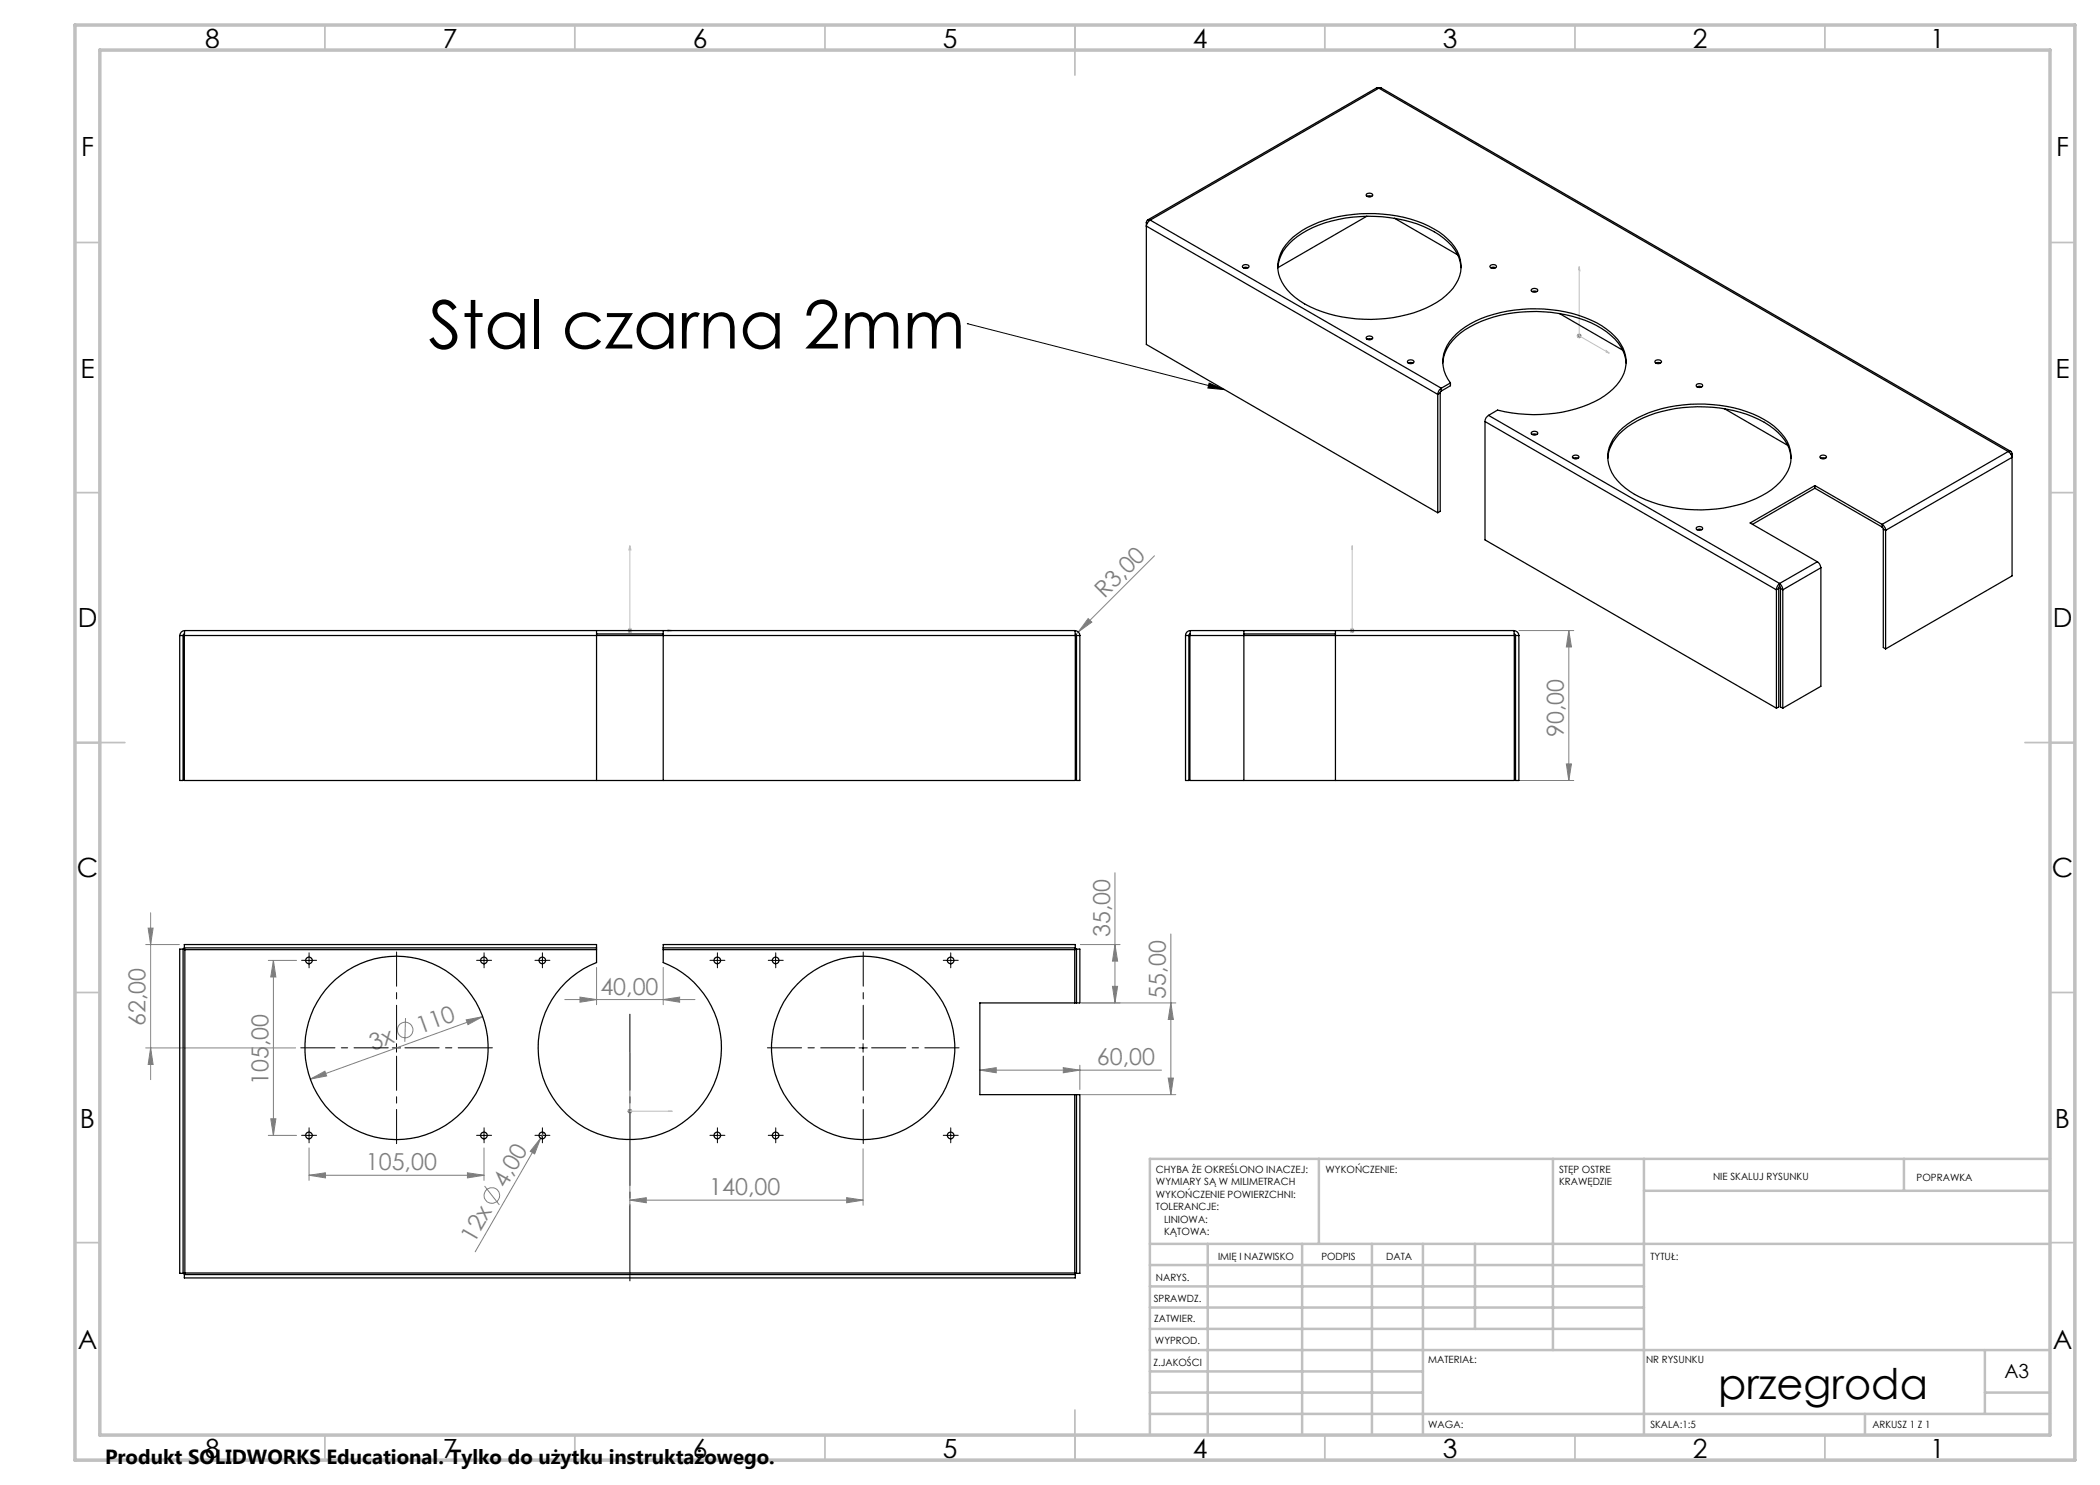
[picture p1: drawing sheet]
<svg xmlns="http://www.w3.org/2000/svg" width="420mm" height="297mm" viewBox="0 0 420 297" stroke-linecap="round" stroke-linejoin="round" font-family="sans-serif">
<g fill="none" stroke="#808080" stroke-width=".2">
<path d="M315.3 67.2h1M315.5 66.8l.7 .7M315.8 66.7v1M316.2 66.8l-.7 .7M230.9 111.2l-16 15.9M125.4 126.1h1.1M125.6 125.8l.7 .7M126 125.6v1M126.3 125.8l-.7 .7M217.6 123.7l.8 .7-2.7 2zM269.9 126.1h1M270.1 125.8l.7 .7"/>
<path d="M270.4 125.6v1M270.8 125.8l-.7 .7M303.8 126.1h10.9M313.8 126.1v30M313.8 126.1l.5 3.3h-1zM303.8 156.1h10.9M313.3 152.8h1l-.5 3.3zM223 174.6v26M29.1 188.9h6.8M29.6 185.6h1l-.5 3.3zM30.1 182.6v33.3M53.7 192.1h5.6"/>
<path d="M54.7 192.1l.5 3.3h-1zM54.7 192.1v35M113 199.9h26M116 199.4l3.3 .5-3.3 .5zM119.3 193.5v7.4M132.6 199.9l3.3-.5v1zM132.6 193.5v7.4M216.1 188.9h7.9M222.5 197.3h1l-.5 3.3zM223 188.9l.5 3.3h-1zM234.2 186.8v32.1M29.1 209.6h30"/>
<path d="M30.1 209.6l.5 3.3h-1zM62.1 215.8l2.9-1.6 .3 1zM81.1 203.6l-.1 4.8M93.2 204l3.3-.7-2.9 1.6zM96.5 203.3l-34.4 12.5M126 210.6v30.4M196 214l3.2-.5v1.1zM196 214h36.3M212.7 213.5l3.3 .5-3.3 .6zM216 213v4.9M216.3 218.9h18.9M233.6 215.6h1.1l-.5 3.3z"/>
<path d="M234.2 200.6l.5 3.3h-1.1zM235.2 200.6h-18.9M53.7 227.1h5.6M54.2 223.8h1l-.5 3.3zM61.8 235.1l3.3-.5v1zM61.8 229.6v6.5M61.8 235.1h35M93.5 234.6l3.3 .5-3.3 .5zM96.8 229.6v6.5M96.9 237.2l3 3.8M108.1 227.6l-1.2 3.2-.9-.5zM108.1 227.6l-13.1 22.8"/>
<path d="M108.8 226.5l-.7 1.1M125.4 222.2h1.1M125.6 221.9l.7 .7M126.3 221.9l-.7 .7M169.3 239.5l3.3 .5-3.3 .6zM172.6 229.8v11.2M126 240l3.3-.5v1.1zM126 240h46.6"/>
<circle cx="81" cy="206" r="1.55"/>
<circle cx="98.4" cy="239.1" r="1.57"/>
</g>
<g fill="none" stroke="#000" stroke-width=".2">
<path d="M193.5 64.7h.1M193.5 64.7l51.4 13.2M241.8 76.6l3.1 1.3-3.3-.3zM61 192.1h1.6M61.8 191.2v1.7M96 192.1h1.6M96.8 191.2v1.7M107.6 192.1h1.7M108.5 191.2v1.7M142.6 192.1h1.7M143.5 191.2v1.7M154.3 192.1h1.7"/>
<path d="M155.1 191.2v1.7M189.3 192.1h1.7M190.1 191.2v1.7M78.5 209.6h1.6M79.3 208.7v1.7M171.8 209.6h1.7M172.6 208.7v1.7M61 227.1h1.6M61.8 226.2v1.7M96 227.1h1.6M96.8 226.2v1.7M107.6 227.1h1.7"/>
<path d="M108.5 226.2v1.7M142.6 227.1h1.7M143.5 226.2v1.7M154.3 227.1h1.7M155.1 226.2v1.7M189.3 227.1h1.7M190.1 226.2v1.7"/>
</g>
<g fill="none" stroke="#c0c0c0" stroke-width=".2">
<path d="M315.8 53.3l.2 .8-.3-.2zM315.8 53.3v13.9l6 3.4M321.2 70.1l.6 .5-.6-.2zM126 109.1l.2 .9h-.4zM126 109.1v17h8.4M270.4 109.1v.9v-.9M270.4 109.1v17M133.6 125.9l.8 .2-.8 .2zM270.4 125.9v.4zM270.4 126.1h.1M125.8 222.2h.4zM126 222.2h.1"/>
<path d="M126 222.2h8.4M134.4 222.2h-.8h.8"/>
</g>
<path d="M126 256.7v-54.4" fill="none" stroke="#000" stroke-width=".2" stroke-dasharray="15.2 1.3 1.3 1.3" stroke-dashoffset="-.5"/>
<path d="M77.6 209.6h-17.5M79.3 207.9v-17.5M79.3 211.2v17.5M81 209.6h17.5M171 209.6h-17.5M172.6 207.9v-17.5M172.6 211.2v17.5M174.3 209.6h17.5" fill="none" stroke="#000" stroke-width=".2" stroke-dasharray="15.2 1.3 1.3 1.3" stroke-dashoffset="8.4"/>
<g fill="none" stroke="#000" stroke-width=".2" stroke-dasharray="15.2 1.3 1.3 1.3">
<path d="M61 192.1h-.7M61.8 191.2v-.6M61.8 192.9v.7M62.6 192.1h.7M96 192.1h-.7M96.8 191.2v-.6M96.8 192.9v.7M97.6 192.1h.7M107.6 192.1h-.6M108.5 191.2v-.6M108.5 192.9v.7M109.3 192.1h.7"/>
<path d="M142.6 192.1h-.6M143.5 191.2v-.6M143.5 192.9v.7M144.3 192.1h.7M154.3 192.1h-.7M155.1 191.2v-.6M155.1 192.9v.7M156 192.1h.6M189.3 192.1h-.7M190.1 191.2v-.6M190.1 192.9v.7M191 192.1h.6"/>
<path d="M61 227.1h-.7M61.8 226.2v-.6M61.8 227.9v.7M62.6 227.1h.7M96 227.1h-.7M96.8 226.2v-.6M96.8 227.9v.7M97.6 227.1h.7M107.6 227.1h-.6M108.5 226.2v-.6M108.5 227.9v.7M109.3 227.1h.7"/>
<path d="M142.6 227.1h-.6M143.5 226.2v-.6M143.5 227.9v.7M144.3 227.1h.7M154.3 227.1h-.7M155.1 226.2v-.6M155.1 227.9v.7M156 227.1h.6M189.3 227.1h-.7M190.1 226.2v-.6M190.1 227.9v.7M191 227.1h.6"/>
</g>
<g fill="none" stroke="#c0c0c0" stroke-width=".35">
<path d="M65 5v5M115 5v5M165 5v5M215 5v10M265 5v5M315 5v5M365 5v5M15 48.5h5M410 48.5h5M15 98.5h5M410 98.5h5M15 148.5h10"/>
<path d="M405 148.5h10M15 198.5h5M410 198.5h5M15 248.5h5M410 248.5h5M65 287v5M115 287v5M165 287v5M215 282v10M265 287v5M315 287v5M365 287v5"/>
</g>
<g fill="none" stroke="#c0c0c0" stroke-width=".5">
<path d="M263.8 231.8v17M310.6 231.8v38.2M328.8 231.8v55.2M328.8 238.2h81.2M380.8 231.8v6.4M410 231.8h-180v55.2M230 248.8h180M230 257.3h98.8M230 253h98.8M241.5 248.8v38.2M260.4 248.8v38.2M274.4 248.8v38.2"/>
<path d="M284.6 248.8v38.2M295 248.8v17M230 265.8h98.8M230 261.5h98.8M230 278.5h54.6M230 274.3h54.6M230 270h180M397 278.5h13M397 270v12.8M230 282.8h180M373 282.8v4.2"/>
</g>
<path d="M15 5h400v287h-400zM20 10h390v277h-390z" fill="none" stroke="#c0c0c0" stroke-width=".7"/>
<path d="M241.8 76.6l3.1 1.3-3.3-.3z" fill="#000"/>
<g fill="#c0c0c0">
<path d="M133.6 125.9l.8 .2-.8 .2zM126 109.1l.2 .9h-.4z"/>
<path d="M270.4 125.9v.4zM270.4 109.1v.9z"/>
<path d="M321.2 70.1l.6 .5-.6-.2zM315.8 53.3l.2 .8-.3-.2z"/>
<path d="M133.6 222.2h.8zM125.8 222.2h.4z"/>
</g>
<g fill="#808080">
<path d="M217.6 123.7l.8 .7-2.7 2z"/>
<path d="M108.1 227.6l-1.2 3.2-.9-.5z"/>
<path d="M169.3 239.5l3.3 .5-3.3 .6zM126 240l3.3-.5v1.1z"/>
<path d="M61.8 235.1l3.3-.5v1zM93.5 234.6l3.3 .5-3.3 .5z"/>
<path d="M116 199.4l3.3 .5-3.3 .5zM132.6 199.9l3.3-.5v1z"/>
<path d="M196 214l3.2-.5v1.1zM212.7 213.5l3.3 .5-3.3 .6z"/>
<path d="M62.1 215.8l3.2-.6-.3-1zM93.2 204l.4 .9 2.9-1.6z"/>
<path d="M233.6 215.6h1.1l-.5 3.3zM234.2 200.6l.5 3.3h-1.1z"/>
<path d="M222.5 197.3h1l-.5 3.3zM223 188.9l.5 3.3h-1zM30.1 209.6l.5 3.3h-1zM29.6 185.6h1l-.5 3.3z"/>
<path d="M313.8 126.1l.5 3.3h-1zM313.3 152.8h1l-.5 3.3zM54.7 192.1l.5 3.3h-1zM54.2 223.8h1l-.5 3.3z"/>
</g>
<g fill="none" stroke="#000" stroke-width=".25">
<path d="M275.3 17.6h.5M275.3 17.6l-45.8 26.4M275.8 17.6l-45.8 26.4M275.8 17.6l125.8 72.7M276.2 17.6l126 72.7M276.2 17.6h-.4M273.4 38.7h.7l.5 .3a.77 .77 0 0 1-1.4 0zM273.4 39.3l.5-.1 .5 .1M229.3 44.5v24.4l58.2 33.6M229.3 44.5l.2 .1M230 44a1.7 1.7 0 0 0-.7 1.2l58.2 33.7M230 44a.51 .51 0 0 0-.7 .5"/>
<path d="M230 44l58.3 33.6M248.5 53.2l.6-.3a.48 .48 0 0 1 .7 .5l-.4 .3h-.5l-.4-.3zM248.7 53.5l.4-.1 .5 .1M257.8 48.2a20.5 20.5 0 0 1 12.8-5.3 27.1 27.1 0 0 1 17.3 3.5 8.7 8.7 0 0 1 4.3 7.1 8.6 8.6 0 0 1-3.9 6.3 26.3 26.3 0 0 1-17 4 23.5 23.5 0 0 1-12.3-4.3 7.4 7.4 0 0 1-3.1-8.1 7.6 7.6 0 0 1 1.9-3.2zM273.4 43.2l-17.8 10.3a8.4 8.4 0 0 1 3.9-6.2 26.1 26.1 0 0 1 17-3.9 21.9 21.9 0 0 1 13.1 5 7.6 7.6 0 0 1 2.6 5.1M278.9 43.6l12.6 7.4M298 53.2a.68 .68 0 0 1 .7-.3 .68 .68 0 0 1 .6 .5l-.4 .3h-.5l-.4-.3zM298.2 53.5l.4-.1 .5 .1M306.3 57.9l.6-.2a.48 .48 0 0 1 .6 .5l-.4 .2h-.5l-.3-.2zM306.4 58.3l.5-.1 .5 .1M273.3 67.4l.6-.2 .5 .1 .2 .3a.77 .77 0 0 1-1.4 0zM273.4 67.8l.5-.1 .5 .1"/>
<path d="M281.7 72.1l.7-.1 .4 .4a.77 .77 0 0 1-1.3 0zM281.7 72.6l.5-.1 .4 .1M287.5 78.9v23.6M288 78.6l-.5 .3M288 78.6v23.7l-.5 .2M288.3 78.2l-.3 .4M288.3 77.6a1.6 1.6 0 0 0-.8 1.3M288.3 77.6v.6M288.6 72.6a8.5 8.5 0 0 1 4.4-6.6 28.3 28.3 0 0 1 22.7-2.4 14 14 0 0 1 8.9 6.5l.3 .8 .3 1.7M290.1 76.6a6.9 6.9 0 0 1 1.2-9.8 22.8 22.8 0 0 1 14.5-5 25.3 25.3 0 0 1 15.5 4 8.3 8.3 0 0 1 3.9 7.2 8.9 8.9 0 0 1-4.3 6.2 27.4 27.4 0 0 1-20 3.1l-1.4-.3-1.8 1.1M290.1 76.6l-1.8 1M290.1 76.6v.5l-1.8 1.1"/>
<path d="M311.9 62.7l12.6 7.3M331 72.2l.6-.2 .5 .1 .2 .3a.77 .77 0 0 1-1.3 0zM331.2 72.6l.4-.1 .5 .1M339.4 76.8l.5-.1a.47 .47 0 0 1 .6 .6 .68 .68 0 0 1-.7 .2 .68 .68 0 0 1-.5-.5zM339.4 77.4l.5-.1 .5 .1M297 84.3l58.3 33.7M297 84.3v23.7l58.3 33.6M297.7 83.1a1.38 1.38 0 0 0-.7 1.2M297.7 83.1l58.2 33.6M306.4 86.4l.5-.1a.48 .48 0 0 1 .6 .5l-.4 .2h-.5l-.4-.4zM306.4 86.9l.5-.1 .5 .1M314.7 91.1l.7-.1 .4 .4a.77 .77 0 0 1-1.3 0z"/>
<path d="M314.7 91.6l.4-.1 .5 .1M321.6 91.6a8.5 8.5 0 0 1 3.8-6.2 26.3 26.3 0 0 1 17.1-3.9 22.1 22.1 0 0 1 13.1 5 7.6 7.6 0 0 1 2.6 5.1M323.8 86.3a20.8 20.8 0 0 1 12.8-5.3 27 27 0 0 1 17.2 3.5 8.6 8.6 0 0 1 4.4 7.1 8.6 8.6 0 0 1-3.9 6.3 26.3 26.3 0 0 1-17 4 23.5 23.5 0 0 1-12.3-4.3 7.5 7.5 0 0 1-3.2-8.1 8.6 8.6 0 0 1 2-3.2zM344.9 81.7l12.6 7.4M363 97.1l13.4 7.8M363 97.1l-13 7.5 13.5 7.8M363 97.1v.5M363 97.6l13.4 7.8M363 97.6l-12.5 7.3M364.2 91.1l.7-.1 .4 .4a.77 .77 0 0 1-1.3 0zM364.2 91.6l.4-.1 .5 .1M401.6 90.3a1.55 1.55 0 0 1 .8 1.2l-25.3 14.6"/>
<path d="M401.6 90.3h.6l.2 .5M401.6 90.3l-25.2 14.6M402.4 90.8v24.4l-25.3 14.6M402.4 90.8l-.2 .1M339.4 105.4l.5-.1a.47 .47 0 0 1 .6 .5 .68 .68 0 0 1-.7 .3 .68 .68 0 0 1-.5-.6zM339.4 105.9l.5-.1 .5 .1M355.3 118v23.6M355.7 117.7l-.4 .3M355.7 117.7v23.7l-.4 .2M355.9 116.7a1.68 1.68 0 0 1 .7 1.3M355.9 116.7a1.68 1.68 0 0 0-.6 1.3M355.9 117.3l-.2 .4"/>
<path d="M355.9 117.3l.2 .4M355.9 116.7v.6M356.1 117.7l.5 .3M356.1 117.7v23.7l.5 .2M356.6 118v23.6M363.5 112.4a1.62 1.62 0 0 1 .7 1.2M363.5 112.4l-7.6 4.3M364.2 113.6l-7.6 4.4M364.2 113.6v23.7l-7.6 4.3M376.4 104.9a1.62 1.62 0 0 1 .7 1.2M376.4 105.4l.3 .4M376.4 104.9v.5"/>
<path d="M376.7 105.8l.4 .3M376.7 105.8v23.7l.4 .3M377.1 106.1v23.7M35.9 127.1h.7M35.9 127.1v29h.7v-29M36.9 127.1v29h178.2v-29M36.9 127.1h178.2M36.9 126.8l-.3 .3M37 126.1l-.1 1M37 126.1a1.02 1.02 0 0 0-1.1 1M37 126.1h82.3M119.3 126.1v30"/>
<path d="M119.3 126.8h13.3M119.3 126.1h13.3M132.6 126.1v30M132.6 126.1h82.3M214.9 126.1l.2 1M214.9 126.1a1.02 1.02 0 0 1 1.1 1M215.1 126.8l.2 .3M215.3 127.1h.7M215.3 127.1v29h.7v-29M237.1 127.1h.7M237.1 127.1v29h.7v-29M238 127.1h64.9"/>
<path d="M238 127.1v29h64.9v-29M238 126.8l-.2 .3M238.1 126.1l-.1 1M238.1 126.1a.96 .96 0 0 0-1 1M238.1 126.1h64.7M248.8 126.1v30M248.8 126.8h18.3M267.1 126.1v30M302.8 126.1l.1 1M302.8 126.1a1.02 1.02 0 0 1 1 1M302.9 126.8l.2 .3M303.1 127.1h.7"/>
<path d="M303.1 127.1v29h.7v-29M36.6 189.8l.4 .1M36.6 189.8v64.9M36.6 189.8h-.7v64.9h.7M36.9 189.6l.1 .3M36.9 189.6v-.7h82.4v.7M36.9 189.6h82.4M37 189.9v64.7M37 189.9h82.3M119.3 189.6v.3M119.3 189.9v2.6a18.3 18.3 0 0 0-7.9 28.1 18.3 18.3 0 0 0 29.2 0 18.3 18.3 0 0 0-8-28.1v-2.6M132.6 189.6v.3"/>
<path d="M132.6 189.6v-.7h82.5v.7M132.6 189.6h82.5M132.6 189.9h82.3M214.9 189.9v10.7M215.1 189.6l-.2 .3M215.3 189.8l-.4 .1M215.3 189.8h.7v10.8h-.7M215.3 189.8v10.8M214.9 218.9h.4M214.9 200.6h.4M214.9 200.6h-18.9v18.3h18.9M214.9 218.9v35.7"/>
<path d="M215.3 218.9h.7v35.8h-.7M215.3 218.9v35.8M36.9 254.9v.7h178.2v-.7M36.9 254.9h178.2M37 254.6l-.1 .3M37 254.6l-.4 .1M37 254.6h177.9M214.9 254.6l.2 .3M214.9 254.6l.4 .1"/>
<circle cx="61.8" cy="192.1" r=".67"/>
<circle cx="96.8" cy="192.1" r=".67"/>
<circle cx="108.5" cy="192.1" r=".67"/>
<circle cx="143.5" cy="192.1" r=".67"/>
<circle cx="155.1" cy="192.1" r=".67"/>
<circle cx="190.1" cy="192.1" r=".67"/>
<circle cx="79.3" cy="209.6" r="18.3"/>
<circle cx="172.6" cy="209.6" r="18.3"/>
<circle cx="61.8" cy="227.1" r=".67"/>
<circle cx="96.8" cy="227.1" r=".67"/>
<circle cx="108.5" cy="227.1" r=".67"/>
<circle cx="143.5" cy="227.1" r=".67"/>
<circle cx="155.1" cy="227.1" r=".67"/>
<circle cx="190.1" cy="227.1" r=".67"/>
</g>
<text font-size="13.3" x="85.7" y="69.7">Stal czarna 2mm</text>
<text font-size="8.5" x="343.6" y="279.7">przegroda</text>
<g font-size="5.3">
<text x="41" y="9.5">8</text>
<text x="88.5" y="9.5">7</text>
<text x="138.5" y="9.5">6</text>
<text x="188.5" y="9.5">5</text>
<text x="238.5" y="9.5">4</text>
<text x="288.5" y="9.5">3</text>
<text x="338.5" y="9.5">2</text>
<text x="386" y="9.5">1</text>
<text x="16.2" y="31.3">F</text>
<text x="411.2" y="31.3">F</text>
<text x="16.1" y="75.5">E</text>
<text x="411.1" y="75.5">E</text>
<text x="15.5" y="125.5">D</text>
<text x="410.5" y="125.5">D</text>
<text x="15.4" y="175.5">C</text>
<text x="410.4" y="175.5">C</text>
<text x="16" y="225.5">B</text>
<text x="411" y="225.5">B</text>
<text x="15.5" y="269.8">A</text>
<text x="410.5" y="269.8">A</text>
<text x="41" y="291.5">8</text>
<text x="88.5" y="291.5">7</text>
<text x="138.5" y="291.5">6</text>
<text x="188.5" y="291.5">5</text>
<text x="238.5" y="291.5">4</text>
<text x="288.5" y="291.5">3</text>
<text x="338.5" y="291.5">2</text>
<text x="386" y="291.5">1</text>
</g>
<g font-size="4.7" fill="#808080">
<text x="220.9" y="119.8" transform="rotate(-45 220.9 119.8)">R3,00</text>
<text x="312.8" y="147.4" transform="rotate(-90 312.8 147.4)">90,00</text>
<text x="222" y="187.4" transform="rotate(-90 222 187.4)">35,00</text>
<text x="120.1" y="198.9">40,00</text>
<text x="233.2" y="199.7" transform="rotate(-90 233.2 199.7)">55,00</text>
<text x="29.1" y="205.2" transform="rotate(-90 29.1 205.2)">62,00</text>
<text x="84" y="206.7" transform="rotate(-20 84 206.7)">110</text>
<text x="74.5" y="210.2" transform="rotate(-20 74.5 210.2)">3x</text>
<text x="219.4" y="213">60,00</text>
<text x="53.7" y="217" transform="rotate(-90 53.7 217)">105,00</text>
<text x="73.2" y="234">105,00</text>
<text x="101.2" y="237.7" transform="rotate(-60 101.2 237.7)">4,00</text>
<text x="141.9" y="239">140,00</text>
<text x="94.8" y="248.7" transform="rotate(-60 94.8 248.7)">12x</text>
</g>
<text font-size="4.1" x="21" y="292.8">Produkt SOLIDWORKS Educational. Tylko do użytku instruktażowego.</text>
<text font-size="3.9" x="400.9" y="275.5">A3</text>
<g font-size="2">
<text x="231.2" y="234.6">CHYBA ŻE OKREŚLONO INACZEJ:</text>
<text x="231.2" y="237.1">WYMIARY SĄ W MILIMETRACH</text>
<text x="231.2" y="239.6">WYKOŃCZENIE POWIERZCHNI:</text>
<text x="265.1" y="234.6">WYKOŃCZENIE:</text>
<text x="311.8" y="234.6">STĘP OSTRE</text>
<text x="311.8" y="237.1">KRAWĘDZIE</text>
<text x="342.6" y="236">NIE SKALUJ RYSUNKU</text>
<text x="383.3" y="236.2">POPRAWKA</text>
<text x="231.2" y="242.1">TOLERANCJE:</text>
<text x="232.8" y="244.6">LINIOWA:</text>
<text x="232.8" y="247.1">KĄTOWA:</text>
<text x="243.6" y="251.9">IMIĘ I NAZWISKO</text>
<text x="264.3" y="251.9">PODPIS</text>
<text x="277.2" y="251.9">DATA</text>
<text x="330.1" y="251.9">TYTUŁ:</text>
<text x="231.2" y="256.1">NARYS.</text>
<text x="230.7" y="260.3">SPRAWDZ.</text>
<text x="230.8" y="264.4">ZATWIER.</text>
<text x="231" y="268.8">WYPROD.</text>
<text x="230.7" y="273.1">Z.JAKOŚCI</text>
<text x="285.6" y="272.5">MATERIAŁ:</text>
<text x="329.2" y="272.7">NR RYSUNKU</text>
<text x="285.6" y="285.5">WAGA:</text>
<text x="330.1" y="285.6">SKALA:1:5</text>
<text x="374.5" y="285.6">ARKUSZ 1 Z 1</text>
</g>
</svg>
